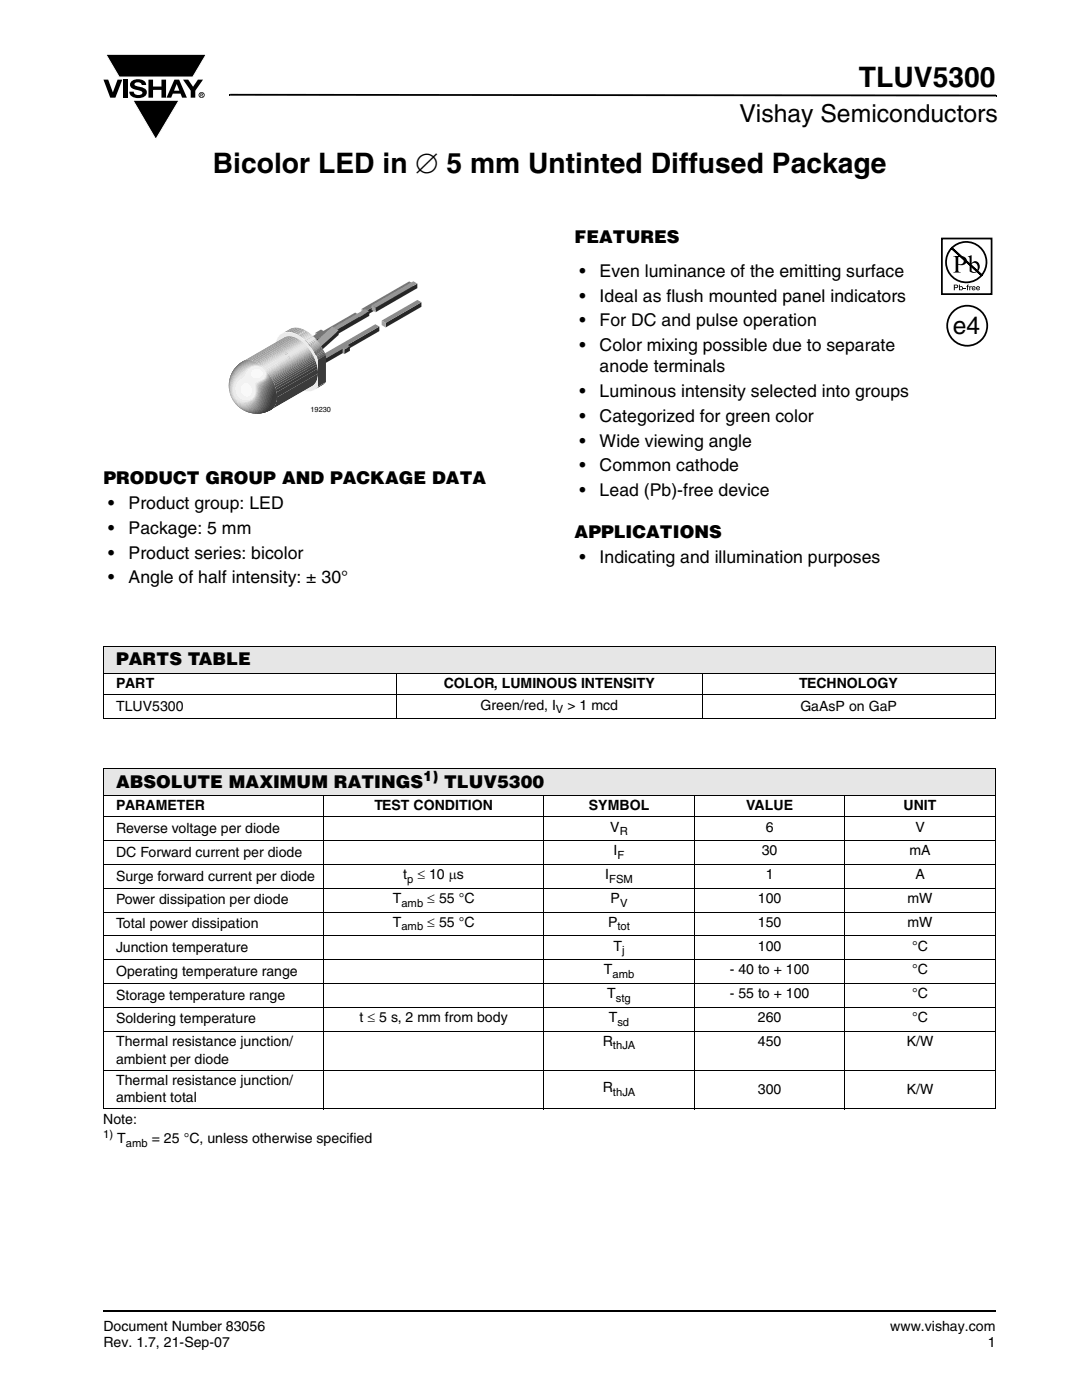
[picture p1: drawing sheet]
<svg xmlns="http://www.w3.org/2000/svg" width="216mm" height="279mm" viewBox="0 0 216 279" stroke-linecap="round" stroke-linejoin="round" font-family="sans-serif">
<g fill="#000">
<path d="M20.6 15.9h1l.9 2.5 1-2.5h.9l-1.4 3.6h-1zM21.1 10.8h20.1l-2.7 4.6h-14.7zM24.6 15.9h.9v3.6h-.9zM26.3 16.2a2.1 2.1 0 0 1 2.8 .3l.1 .5h-.9a.79 .79 0 0 0-.7-.6 .79 .79 0 0 0-.8 .4l.3 .3 1 .3a1.08 1.08 0 0 1 1.2 1 1.08 1.08 0 0 1-1.1 1.1 1.73 1.73 0 0 1-2.4-1.2h.9a.96 .96 0 0 0 .8 .7 .96 .96 0 0 0 .9-.5 1.31 1.31 0 0 0-1.2-.6 1.03 1.03 0 0 1-1.1-.5 1.03 1.03 0 0 1 .2-1.2zM29.6 15.9h.9v1.4h1.7v-1.4h.9v3.6h-.9v-1.6h-1.7v1.6h-.9zM36.5 15.9h1.1l.9 1.4 1-1.4h1l-1.5 2.2v1.4h-.9v-1.4zM45.7 18.7h.2v.4h-.2zM45.9 18.7l152.9 .2v.3l-152.9-.1zM198.8 18.9h.1v.3h-.1zM26.5 20h9.2l-4.6 7.8zM20.5 261.5h.1v.4h-.1z"/>
<path d="M35.3 16.8l-.6 1.3h1.1zM34.8 15.9h.9l1.6 3.6h-1l-.3-.8h-1.5l-.3 .8h-1z"/>
<path d="M40.1 18.7v.2h.2v-.1zM40 18.6l.4 .1 .1 .1-.2 .2 .2 .3-.3-.3-.1 .3h-.1zM39.8 19a.46 .46 0 0 0 .9 0 .46 .46 0 0 0-.9 0zM39.6 19a.6 .6 0 0 1 1.2 0 .6 .6 0 0 1-1.2 0z"/>
</g>
<path d="M21.1 10.8h20.1l-2.7 4.6h-14.7zM26.5 20h9.2l-4.6 7.8z" fill="none" stroke="#fff" stroke-width=".2"/>
<path d="M20.6 261.7h178.2" fill="none" stroke="#000" stroke-width=".36"/>
<path d="M45.6 56.1h38.5v26.4h-38.5z" fill="#fff"/>
<path d="M72.9 62.1l9.5-5.5v.9l-9.5 5.5z" fill="#2b2b2b"/>
<path d="M72.1 61.7l.8 .4v.9l-.8-.4z" fill="#a3a3a3"/>
<path d="M72.1 61.7l9.6-5.5 .7 .4-9.5 5.5z" fill="#787878"/>
<path d="M74.9 61.4l8.4-4.8v.9l-8.4 4.8z" fill="#2b2b2b"/>
<path d="M74.2 60.9l.7 .5v.9l-.7-.4z" fill="#a3a3a3"/>
<path d="M74.2 60.9l8.3-4.8 .8 .5-8.4 4.8z" fill="#969696"/>
<path d="M77 64.4l7.1-4.1v.9l-7.1 4.1z" fill="#2b2b2b"/>
<path d="M76.2 64l.8 .4v.9l-.8-.4z" fill="#a3a3a3"/>
<path d="M76.2 64l7.1-4.1 .8 .4-7.1 4.1z" fill="#8a8a8a"/>
<path d="M62.9 66.4l.4 .2v.9l-.4-.2z" fill="#a3a3a3"/>
<path d="M58.5 69.3l4.8-2.7-.4-.2 1.2-.6 .4 .2 6.4-3.6 .8 .4-12.2 7.1z" fill="#787878"/>
<path d="M59.5 69.9l12.2-7.1v1l-12.2 7z" fill="#2b2b2b"/>
<path d="M66.5 65.3l.8 .5v.9l-.8-.5z" fill="#a3a3a3"/>
<path d="M66.5 65.3l6.4-3.6 .8 .4-6.4 3.7z" fill="#969696"/>
<g fill="#2b2b2b">
<path d="M67.3 65.8l6.4-3.7v.9l-6.4 3.7z"/>
<path d="M69.3 68.8l6.4-3.6v.9l-6.4 3.6z"/>
</g>
<path d="M68.4 69.6l.3 .1v1l-.3-.2z" fill="#a3a3a3"/>
<path d="M68.7 69.7l1.1-.6v.9l-1.1 .7z" fill="#2b2b2b"/>
<path d="M56.9 71.2l1.6-.9 1 .5-1.6 .9z" fill="#adadad"/>
<path d="M58.5 69.3l1 .6v.9l-1-.5z" fill="#a3a3a3"/>
<path d="M56.9 70.3l1.6-1v1l-1.6 .9z" fill="#3a3a3a"/>
<path d="M60.4 70.5l5.9-5.3 1.3 .7-5.9 5.3z" fill="#a3a3a3"/>
<path d="M61.7 71.2l5.9-5.3v.9l-5.9 5.3z" fill="#2b2b2b"/>
<path d="M60.4 70.5l1.3 .7v.9l-1.3-.7z" fill="#a3a3a3"/>
<path d="M61.1 73.6l1.6-.9 .9 .5-1.5 .9z" fill="#adadad"/>
<path d="M62.7 71.8l.9 .5v.9l-.9-.5z" fill="#a3a3a3"/>
<path d="M62.7 71.8l12.2-7.1 .8 .5-6.4 3.6 .5 .3-1.1 .6-.3-.1-4.8 2.7z" fill="#8a8a8a"/>
<path d="M63.6 72.3l4.8-2.7v.9l-4.8 2.7z" fill="#2b2b2b"/>
<g fill="#373737">
<path d="M62.7 77.8l.7-.6 1.6-.9-.4 .4z"/>
<path d="M63.4 74.5a2.65 2.65 0 0 1-1.2 2.6z"/>
</g>
<path d="M56.2 66.6l1.7-1z" fill="#656565"/>
<path d="M56.3 66.5l1.8-1z" fill="#6c6c6c"/>
<path d="M56.5 66.4l1.8-1z" fill="#747474"/>
<path d="M56.7 66.4l1.9-1z" fill="#7c7c7c"/>
<path d="M57 66.3l1.8-1z" fill="#838383"/>
<path d="M57.3 66.3l1.5-1h.3l-1.5 1z" fill="#8b8b8b"/>
<path d="M57.6 66.3l1.5-1 .4 .1-1.6 .9z" fill="#939393"/>
<path d="M57.9 66.3l1.6-.9 .4 .1-1.6 .9z" fill="#9a9a9a"/>
<path d="M58.3 66.4l1.6-.9 .5 .1-1.6 1z" fill="#a2a2a2"/>
<path d="M58.8 66.6l1.6-1 .5 .3-1.6 .9z" fill="#aaa"/>
<path d="M59.3 66.8l1.6-.9 .2 .1-1.6 .9z" fill="#b1b1b1"/>
<path d="M56.6 74.6l6.8-1v1z" fill="#373737"/>
<path d="M56.6 74.6l6.7-1.6 .1 .6z" fill="#3e3e3e"/>
<path d="M56.6 74.6l6.6-2 .1 .4z" fill="#464646"/>
<path d="M56.6 74.6l6.4-2.4 .2 .4z" fill="#4e4e4e"/>
<path d="M56.6 74.6l6.3-2.8 .1 .4z" fill="#555"/>
<path d="M56.6 74.6l6.2-3.1 .1 .3z" fill="#5d5d5d"/>
<path d="M56.6 74.6l6.1-3.3 .1 .2z" fill="#656565"/>
<path d="M56.6 74.6l5.9-3.6 .2 .3z" fill="#6c6c6c"/>
<path d="M56.6 74.6l5.9-3.7v.1z" fill="#747474"/>
<path d="M56.6 74.6l5.8-3.9 .1 .2z" fill="#7c7c7c"/>
<path d="M56.6 74.6l5.7-4.1 .1 .2z" fill="#838383"/>
<path d="M56.6 74.6l5.6-4.2 .1 .1z" fill="#8b8b8b"/>
<path d="M56.6 74.6l5.5-4.3 .1 .1z" fill="#939393"/>
<path d="M56.6 74.6l5.4-4.4 .1 .1z" fill="#9a9a9a"/>
<path d="M56.6 74.6l5.4-4.5v.1z" fill="#a2a2a2"/>
<path d="M56.6 74.6l5.3-4.6 .1 .1z" fill="#aaa"/>
<path d="M56.6 74.6l5.2-4.8 .1 .2z" fill="#b1b1b1"/>
<path d="M56.6 74.5l5.2-4.8v.1l-5.2 4.8z" fill="#b9b9b9"/>
<path d="M56.6 74.4l5.1-4.8 .1 .1-5.2 4.8z" fill="#c1c1c1"/>
<path d="M56.6 74.3l5-4.8 .1 .1-5.1 4.8z" fill="#c8c8c8"/>
<path d="M56.6 74.2l4.9-4.8 .1 .1-5 4.8z" fill="#d0d0d0"/>
<path d="M61.4 69.3l.1 .1-4.9 4.8z" fill="#d7d7d7"/>
<path d="M61.2 69l.2 .3-4.8 4.7v-.2z" fill="#dfdfdf"/>
<path d="M60.8 68.6l.4 .4-4.6 4.8v-.5z" fill="#e7e7e7"/>
<path d="M60.5 68.4l.3 .2-4.2 4.7v-.2z" fill="#dfdfdf"/>
<path d="M60.4 68.2l.1 .2-3.9 4.7z" fill="#d7d7d7"/>
<path d="M60.2 68.1l.2 .1-3.8 4.8z" fill="#d0d0d0"/>
<path d="M60.1 68l.1 .1-3.6 4.8z" fill="#c8c8c8"/>
<path d="M59.9 67.9l.2 .1-3.5 4.7z" fill="#c1c1c1"/>
<path d="M59.6 67.7l.3 .2-3.3 4.7z" fill="#b9b9b9"/>
<path d="M59.3 67.5l.3 .2-3 4.8z" fill="#b1b1b1"/>
<path d="M58.9 67.3l.4 .2-2.7 4.8z" fill="#aaa"/>
<path d="M58.5 67.2l.4 .1-2.3 4.8z" fill="#a2a2a2"/>
<path d="M58.1 67.1l.4 .1-1.9 4.7z" fill="#9a9a9a"/>
<path d="M57.8 67.1h.3l-1.5 4.8z" fill="#939393"/>
<path d="M57.6 67.1h.2l-1.2 4.7z" fill="#8b8b8b"/>
<path d="M57.3 67.1h.3l-1 4.8z" fill="#838383"/>
<path d="M57.1 67.2l.2-.1-.7 4.8z" fill="#7c7c7c"/>
<path d="M56.9 67.2h.2l-.5 4.8z" fill="#747474"/>
<path d="M56.7 67.3l.2-.1-.3 4.9z" fill="#6c6c6c"/>
<path d="M56.7 67.3l-.1 4.8z" fill="#656565"/>
<path d="M63.5 71.8l1.5-.9v5.4l-1.6 .9z" fill="#3a3a3a"/>
<path d="M56.9 70.3v.9l1 .5v-.9zM61.1 72.7v.9l1 .5v-.9zM56 66.7a3.4 3.4 0 0 1 4.1 .6l1.7 1.6 .9 1.4 .8 1.5-.1 5.4a2.77 2.77 0 0 1-3.9 .3 9.9 9.9 0 0 1-4.5-8.9l.2-.7z" fill="#eee"/>
<path d="M59.5 66.9l1.6-.9 .1 .1-1.5 .9z" fill="#b1b1b1"/>
<path d="M59.7 67l1.5-.9 .3 .1-1.6 1z" fill="#b9b9b9"/>
<path d="M59.9 67.2l1.6-1 .2 .2-1.6 .9z" fill="#c1c1c1"/>
<path d="M60.1 67.3l1.6-.9 .2 .1-1.6 1z" fill="#c8c8c8"/>
<path d="M60.3 67.5l1.6-1 .2 .2-1.6 .9z" fill="#d0d0d0"/>
<path d="M60.5 67.6l1.6-.9 .2 .2-1.6 .9z" fill="#d7d7d7"/>
<path d="M60.7 67.8l1.6-.9 .2 .2-1.6 .9z" fill="#dfdfdf"/>
<path d="M60.9 68l1.6-.9 .6 .6-1.6 .9z" fill="#e7e7e7"/>
<path d="M61.5 68.6l1.6-.9 .2 .2-1.6 .9z" fill="#dfdfdf"/>
<path d="M61.7 68.8l1.6-.9 .1 .2-1.6 .9z" fill="#d7d7d7"/>
<path d="M61.8 69l1.6-.9 .1 .1-1.6 .9z" fill="#d0d0d0"/>
<path d="M61.9 69.1l1.6-.9 .1 .1-1.6 .9z" fill="#c8c8c8"/>
<path d="M62 69.2l1.6-.9 .1 .1-1.6 1z" fill="#c1c1c1"/>
<path d="M62.1 69.4l1.6-1 .1 .2-1.6 .9z" fill="#b9b9b9"/>
<path d="M62.2 69.5l1.6-.9 .1 .1-1.6 .9z" fill="#b1b1b1"/>
<path d="M62.3 69.6l1.6-.9 .1 .1-1.6 .9z" fill="#aaa"/>
<path d="M62.4 69.7l1.6-.9v.1l-1.5 .9z" fill="#a2a2a2"/>
<path d="M62.5 69.8l1.5-.9 .1 .2-1.6 .9z" fill="#9a9a9a"/>
<path d="M62.5 70l1.6-.9 .1 .1-1.6 .9z" fill="#939393"/>
<path d="M62.6 70.1l1.6-.9 .1 .2-1.6 .9z" fill="#8b8b8b"/>
<path d="M62.7 70.3l1.6-.9 .1 .1-1.6 1z" fill="#838383"/>
<path d="M62.8 70.5l1.6-1 .1 .2-1.6 .9z" fill="#7c7c7c"/>
<path d="M62.9 70.6l1.6-.9 .1 .2-1.6 1z" fill="#747474"/>
<path d="M63 70.9l1.6-1 .1 .3-1.5 .9z" fill="#6c6c6c"/>
<path d="M63.2 71.1l1.5-.9 .2 .3-1.6 .9z" fill="#656565"/>
<path d="M63.3 71.4l1.6-.9 .1 .4-1.6 .9z" fill="#5d5d5d"/>
<path d="M63.4 71.8l1.6-.9z" fill="#555"/>
<g fill="#373737">
<path d="M55.1 78.3l8.3-3.8a2.54 2.54 0 0 1-1.1 2.5l-8.2 4.8a3.3 3.3 0 0 0 1-3.5z"/>
<path d="M55.2 78.3l8.2-3.8a2.55 2.55 0 0 1-1.1 2.5l-7.1 2.4z"/>
<path d="M54.1 79.4h1.1l-.1-1.1 8.3-4.7a3.5 3.5 0 0 1-1.1 3.4z"/>
</g>
<path d="M55 77.8l8.3-4.8 .1 .6-8.3 4.7z" fill="#3e3e3e"/>
<path d="M54.9 77.3l8.3-4.7 .1 .4-8.3 4.8z" fill="#464646"/>
<path d="M54.8 76.9l8.2-4.7 .2 .4-8.3 4.7z" fill="#4e4e4e"/>
<path d="M54.7 76.6l8.2-4.8 .1 .4-8.2 4.7z" fill="#555"/>
<path d="M54.5 76.3l8.3-4.8 .1 .3-8.2 4.8z" fill="#5d5d5d"/>
<path d="M54.4 76l8.3-4.7 .1 .2-8.3 4.8z" fill="#656565"/>
<path d="M54.3 75.8l8.2-4.8 .2 .3-8.3 4.7z" fill="#6c6c6c"/>
<path d="M54.2 75.6l8.3-4.7v.1l-8.2 4.8z" fill="#747474"/>
<path d="M54.1 75.5l8.3-4.8 .1 .2-8.3 4.7z" fill="#7c7c7c"/>
<path d="M54 75.3l8.3-4.8 .1 .2-8.3 4.8z" fill="#838383"/>
<path d="M54 75.2l8.2-4.8 .1 .1-8.3 4.8z" fill="#8b8b8b"/>
<path d="M53.9 75l8.2-4.7 .1 .1-8.2 4.8z" fill="#939393"/>
<path d="M53.8 74.9l8.2-4.7 .1 .1-8.2 4.7z" fill="#9a9a9a"/>
<path d="M53.7 74.8l8.3-4.7v.1l-8.2 4.7z" fill="#a2a2a2"/>
<path d="M53.7 74.7l8.2-4.7 .1 .1-8.3 4.7z" fill="#aaa"/>
<path d="M53.6 74.6l8.2-4.8 .1 .2-8.2 4.7z" fill="#b1b1b1"/>
<path d="M53.5 74.5l8.3-4.8v.1l-8.2 4.8z" fill="#b9b9b9"/>
<path d="M53.4 74.4l8.3-4.8 .1 .1-8.3 4.8z" fill="#c1c1c1"/>
<path d="M53.3 74.3l8.3-4.8 .1 .1-8.3 4.8z" fill="#c8c8c8"/>
<path d="M53.2 74.2l8.3-4.8 .1 .1-8.3 4.8z" fill="#d0d0d0"/>
<path d="M53.1 74l8.3-4.7 .1 .1-8.3 4.8z" fill="#d7d7d7"/>
<path d="M53 73.8l8.2-4.8 .2 .3-8.3 4.7z" fill="#dfdfdf"/>
<path d="M52.5 73.3l8.3-4.7 .4 .4-8.2 4.8z" fill="#e7e7e7"/>
<path d="M52.3 73.1l8.2-4.7 .3 .2-8.3 4.7z" fill="#dfdfdf"/>
<path d="M52.1 73l8.3-4.8 .1 .2-8.2 4.7z" fill="#d7d7d7"/>
<path d="M52 72.9l8.2-4.8 .2 .1-8.3 4.8z" fill="#d0d0d0"/>
<path d="M51.8 72.7l8.3-4.7 .1 .1-8.2 4.8z" fill="#c8c8c8"/>
<path d="M51.6 72.6l8.3-4.7 .2 .1-8.3 4.7z" fill="#c1c1c1"/>
<path d="M51.4 72.5l8.2-4.8 .3 .2-8.3 4.7z" fill="#b9b9b9"/>
<path d="M51.1 72.3l8.2-4.8 .3 .2-8.2 4.8z" fill="#b1b1b1"/>
<path d="M50.7 72.1l8.2-4.8 .4 .2-8.2 4.8z" fill="#aaa"/>
<path d="M50.2 71.9l8.3-4.7 .4 .1-8.2 4.8z" fill="#a2a2a2"/>
<path d="M49.9 71.9l8.2-4.8 .4 .1-8.3 4.7z" fill="#9a9a9a"/>
<path d="M49.6 71.8l8.2-4.7h.3l-8.2 4.8z" fill="#939393"/>
<path d="M49.3 71.8l8.3-4.7h.2l-8.2 4.7z" fill="#8b8b8b"/>
<path d="M49.1 71.9l8.5-4.8z" fill="#838383"/>
<path d="M48.9 71.9l8.4-4.8z" fill="#7c7c7c"/>
<path d="M48.7 72l8.4-4.8z" fill="#747474"/>
<path d="M48.5 72.1l8.4-4.9z" fill="#6c6c6c"/>
<path d="M48.4 72.1l8.3-4.8z" fill="#656565"/>
<g fill="#eee">
<path d="M47.2 73.1a2.91 2.91 0 0 1 4.1-.7 8.3 8.3 0 0 1 3.8 8 3.7 3.7 0 0 1-3.8 2.2 4.7 4.7 0 0 1-3.5-1.4 3.3 3.3 0 0 1-.5-2 2.72 2.72 0 0 0 1.1 2.6 5.6 5.6 0 0 1-1.2-8.7z"/>
<path d="M47.4 72.9a2.89 2.89 0 0 1 3.9-.5 8.3 8.3 0 0 1 3.8 8 3.6 3.6 0 0 1-3.4 2.1 4.9 4.9 0 0 1-3.9-1.3 3.3 3.3 0 0 1-.5-2 2.14 2.14 0 0 0 2.7 .5 2.14 2.14 0 0 0 .9-2.7v-.2a1.04 1.04 0 0 1 .9-.8 1.46 1.46 0 0 0 1.3-1.5 1.46 1.46 0 0 0-1.4-1.4 2.53 2.53 0 0 0-2.9 1.7l-.2 .2a2.88 2.88 0 0 0-1.3 4.2 2.72 2.72 0 0 0 1.1 2.6 5.6 5.6 0 0 1-1-8.9z"/>
</g>
<path d="M47.4 72.9a2.89 2.89 0 0 1 3.9-.5 8.3 8.3 0 0 1 3.8 8 3.6 3.6 0 0 1-3.4 2.1 4.8 4.8 0 0 1-4-1.4l-.4-1.5a2.3 2.3 0 0 0 2.8 .2 2.3 2.3 0 0 0 .9-2.7 .94 .94 0 0 1 .9-1 1.54 1.54 0 0 0 1.2-1.7 1.54 1.54 0 0 0-1.5-1.4 3.2 3.2 0 0 0-3.1 1.7 3.5 3.5 0 0 0-1.5 4.5l.3 .4a2.65 2.65 0 0 0 1.1 2.2 5.6 5.6 0 0 1-1-8.9z" fill="#e7e7e7"/>
<path d="M47.4 72.9a2.88 2.88 0 0 1 4.2-.3l.9 .7a2.5 2.5 0 0 0-3.3 .5 7 7 0 0 0-2.6 3 2.83 2.83 0 0 0 .7 3.1 2.49 2.49 0 0 0 1.1 1.9 5.6 5.6 0 0 1-1-8.9z" fill="#dfdfdf"/>
<path d="M47.4 72.9a2.94 2.94 0 0 1 4.4-.1l.5 .3a3.2 3.2 0 0 0-3.7 .9 4.7 4.7 0 0 0-2.3 3.9l.1 1 .3 .6a2.03 2.03 0 0 1 .9 1.5l.8 .8a5.6 5.6 0 0 1-1-8.9z" fill="#d7d7d7"/>
<path d="M47.4 72.9a2.91 2.91 0 0 1 4.3-.2l.4 .3a2.99 2.99 0 0 0-3.1 .6l-.5 .4a4 4 0 0 0-1.7 5.8l.6 .6 .5 .9 .5 .5a5.6 5.6 0 0 1-1-8.9z" fill="#d0d0d0"/>
<path d="M47.4 72.9a2.92 2.92 0 0 1 4.4-.2l.2 .2a4.8 4.8 0 0 0-4.7 1.7 3.9 3.9 0 0 0 .2 6l.3 .7 .6 .5a5.6 5.6 0 0 1-1-8.9z" fill="#c8c8c8"/>
<path d="M47.4 72.9a2.95 2.95 0 0 1 4.4-.2 5.5 5.5 0 0 0-5.9 4.6 3.8 3.8 0 0 0 1.6 3.4l.4 .6 .5 .5a5.6 5.6 0 0 1-1-8.9z" fill="#c1c1c1"/>
<path d="M47.4 72.9a2.89 2.89 0 0 1 4.2-.3 5.3 5.3 0 0 0-5.8 5.3 4.2 4.2 0 0 0 1.8 3l.8 .9a5.6 5.6 0 0 1-1-8.9z" fill="#b9b9b9"/>
<path d="M53 73.8a7.8 7.8 0 0 1 2.1 6.6 3.6 3.6 0 0 1-3.4 2.1 4.9 4.9 0 0 1-3.9-1.3l-.5-1.3a2.45 2.45 0 0 0 2.9 0 2.45 2.45 0 0 0 .9-2.7 1.06 1.06 0 0 1 1-1.1 1.5 1.5 0 0 0 .9-2.3z" fill="#dfdfdf"/>
<path d="M47.4 72.9a2.83 2.83 0 0 1 4-.4 5.2 5.2 0 0 0-5.5 6.2 9.1 9.1 0 0 0 2.1 2.7l.4 .4a5.6 5.6 0 0 1-1-8.9z" fill="#b1b1b1"/>
<path d="M53.1 74a7.8 7.8 0 0 1 2 6.4 3.6 3.6 0 0 1-3.4 2.1 5 5 0 0 1-3.9-1.2l-.4-1.2a2.62 2.62 0 0 0 2.8-.2 2.62 2.62 0 0 0 1-2.7 1.15 1.15 0 0 1 1-1.1 1.64 1.64 0 0 0 .9-2.1z" fill="#d7d7d7"/>
<path d="M47.4 72.9a2.86 2.86 0 0 1 3.7-.6 5.2 5.2 0 0 0-5.1 6.6 8.5 8.5 0 0 0 2.1 2.7l.3 .2a5.6 5.6 0 0 1-1-8.9z" fill="#aaa"/>
<path d="M53.3 74.2a7.3 7.3 0 0 1 1.6 6.7 4.2 4.2 0 0 1-3.7 1.7l-1.9-.4a2.65 2.65 0 0 1-1.9-1.8 2.84 2.84 0 0 0 3-.5 2.84 2.84 0 0 0 .9-2.8 1.59 1.59 0 0 1 1.1-1.1 1.55 1.55 0 0 0 .9-1.8z" fill="#d0d0d0"/>
<path d="M53.4 74.3a7.3 7.3 0 0 1 1.5 6.6 4.2 4.2 0 0 1-3.7 1.7l-1.9-.4a2.81 2.81 0 0 1-1.8-1.6 2.76 2.76 0 0 0 3.5-1.2l.2-.7 .2-1a1.53 1.53 0 0 1 1.1-1.7l.7-.8z" fill="#c8c8c8"/>
<path d="M47.4 72.9a2.83 2.83 0 0 1 3.3-.8 5.3 5.3 0 0 0-4.5 7.4 4.5 4.5 0 0 0 1.6 1.8l.6 .5a5.6 5.6 0 0 1-1-8.9z" fill="#a2a2a2"/>
<path d="M53.4 74.4a7 7 0 0 1 1.5 6.5 4.2 4.2 0 0 1-3.7 1.7l-1.9-.4a2.87 2.87 0 0 1-1.8-1.5 2.59 2.59 0 0 0 3.5-1.3l.4-1.1a1.96 1.96 0 0 1 1.2-2.3 1.69 1.69 0 0 0 .8-1.6z" fill="#c1c1c1"/>
<path d="M53.5 74.5a7 7 0 0 1 1.4 6.4 4.2 4.2 0 0 1-3.7 1.7 4.2 4.2 0 0 1-3.6-1.7 2.34 2.34 0 0 0 3.3-1.1 5.8 5.8 0 0 0 .8-2.8l.1-.2a3.4 3.4 0 0 0 1.6-1.7z" fill="#b9b9b9"/>
<path d="M47.4 72.9a2.85 2.85 0 0 1 2.8-1 5.3 5.3 0 0 0-3 8.9l1.2 1a5.6 5.6 0 0 1-1-8.9z" fill="#9a9a9a"/>
<path d="M53.6 74.6a6.9 6.9 0 0 1 1.3 6.3 4.2 4.2 0 0 1-3.7 1.7 4.4 4.4 0 0 1-3.5-1.6 2.02 2.02 0 0 0 2.9-.6 4.6 4.6 0 0 0 1.1-3.2l.5-.7 .6-.5a1.78 1.78 0 0 0 .8-1.4z" fill="#b1b1b1"/>
<g fill="#939393">
<path d="M47.4 72.9a3.1 3.1 0 0 1 2.5-1 5.7 5.7 0 0 0-4.1 6.3 5.6 5.6 0 0 1 1.6-5.3z"/>
<path d="M46.8 80.3l1.6 1.5-.9-.6z"/>
</g>
<path d="M53.7 74.7a6.8 6.8 0 0 1 1.2 6.2 4.2 4.2 0 0 1-3.7 1.7l-1.1-.2-1-.3-1-.5-.4-.5a2.1 2.1 0 0 0 3.1-.8 6.9 6.9 0 0 0 1.1-3.1l1.3-1.4z" fill="#aaa"/>
<path d="M53.7 74.8a6.8 6.8 0 0 1 1.2 6.1 4.2 4.2 0 0 1-3.7 1.7l-1.1-.2-1-.3-.7-.3-.6-.5a2.12 2.12 0 0 0 3.2-1 6.8 6.8 0 0 0 1-3l1-1.1a1.91 1.91 0 0 0 .7-1.4z" fill="#a2a2a2"/>
<g fill="#8b8b8b">
<path d="M47.4 72.9a3.3 3.3 0 0 1 2.2-1.1 5.7 5.7 0 0 0-3.9 5.6 5.6 5.6 0 0 1 1.7-4.5z"/>
<path d="M47.3 80.9l1.1 .9z"/>
</g>
<path d="M53.8 74.9a6.7 6.7 0 0 1 1.1 6 4.2 4.2 0 0 1-3.7 1.7l-1.9-.4-.9-.4-.5-.4a2.24 2.24 0 0 0 3.5-1.4l.3-.8a4.5 4.5 0 0 1 1.4-3l.5-.7z" fill="#9a9a9a"/>
<g fill="#838383">
<path d="M47.4 72.9a3.5 3.5 0 0 1 1.9-1.1 6 6 0 0 0-3.7 5l.2-1.2 .4-1.1z"/>
<path d="M47.7 81.3l.7 .5z"/>
</g>
<path d="M53.9 75a6.7 6.7 0 0 1 1 5.9 4.2 4.2 0 0 1-3.7 1.7l-1.7-.3-1.5-.8a2.4 2.4 0 0 0 3.6-1.7l.2-.5a4.9 4.9 0 0 1 1.4-3.1z" fill="#939393"/>
<g fill="#7c7c7c">
<path d="M47.4 72.9l1-.8 .7-.2a6 6 0 0 0-3.4 4.4l.5-1.8z"/>
<path d="M48.1 81.6l.3 .2z"/>
</g>
<path d="M54 75.2a6.6 6.6 0 0 1 .9 5.7 4.2 4.2 0 0 1-3.7 1.7l-1.5-.3-1.6-.8a2.25 2.25 0 0 0 3.6-1.4 8.2 8.2 0 0 1 1.8-4.1z" fill="#8b8b8b"/>
<path d="M49.7 73.7a2.07 2.07 0 0 1 3.3 .6 1.67 1.67 0 0 1-1.5 1.8 .86 .86 0 0 0-.6 1.4 1.94 1.94 0 0 1-1.4 2.4 1.94 1.94 0 0 1-2.4-1.5 2.58 2.58 0 0 1 1.6-3.2z" fill="#f1f1f1"/>
<path d="M54 75.3a6.5 6.5 0 0 1 .9 5.6 4.2 4.2 0 0 1-3.7 1.7l-1.5-.3-1.5-.7a2.33 2.33 0 0 0 3.7-1.5 8.8 8.8 0 0 1 1.9-4.3z" fill="#838383"/>
<path d="M47.4 72.9l1.5-1a6.2 6.2 0 0 0-3.1 3.9l.6-1.7z" fill="#747474"/>
<path d="M54.1 75.5a6.5 6.5 0 0 1 .8 5.4 4.2 4.2 0 0 1-3.7 1.7l-1.5-.3-1.4-.6a2.34 2.34 0 0 0 3.7-1.5 10.4 10.4 0 0 1 2.1-4.7z" fill="#7c7c7c"/>
<path d="M47.4 72.9l1.3-.9-1.3 .9a5.7 5.7 0 0 0-1.5 2.3l.6-1.2z" fill="#6c6c6c"/>
<path d="M54.2 75.6a5.8 5.8 0 0 1 .5 5.7 5.3 5.3 0 0 1-6.2 .5 2.44 2.44 0 0 0 3.8-1.8 10.1 10.1 0 0 1 1.9-4.4z" fill="#747474"/>
<path d="M49.8 73.7a1.94 1.94 0 0 1 3.2 .8l-.1 .6a1.98 1.98 0 0 1-1.6 1l-.4 .2a.97 .97 0 0 0-.1 1.1 1.82 1.82 0 0 1-1.3 2.4 1.82 1.82 0 0 1-2.2-1.6 2.15 2.15 0 0 1 1.3-2.7l.5-.6z" fill="#f2f2f2"/>
<path d="M47.3 73l1.2-.9a5.8 5.8 0 0 0-2.3 2.4z" fill="#656565"/>
<path d="M54.3 75.8a5.7 5.7 0 0 1 .4 5.5 5.3 5.3 0 0 1-5.9 .7 2.47 2.47 0 0 0 3.7-1.9l.8-2.5z" fill="#6c6c6c"/>
<path d="M49.7 73.8a1.93 1.93 0 0 1 3.2 .5 1.49 1.49 0 0 1-1.6 1.7l-.6 .2a1.02 1.02 0 0 0 0 1.1 1.74 1.74 0 0 1-1.2 2.4 1.74 1.74 0 0 1-2.1-1.5 2.22 2.22 0 0 1 1.6-2.8z" fill="#f2f2f2"/>
<path d="M47.3 73l.2-.2-.6 .6z" fill="#5d5d5d"/>
<path d="M54.4 76a5.6 5.6 0 0 1 .3 5.3 5.2 5.2 0 0 1-5.5 .9 2.62 2.62 0 0 0 3.6-2.4 9.8 9.8 0 0 1 1.6-3.8z" fill="#656565"/>
<path d="M49.9 73.7a1.76 1.76 0 0 1 3 .9l-.2 .5a1.8 1.8 0 0 1-1.6 .9l-.6 .2 .1 .5a2.21 2.21 0 0 1-.5 2.7 1.88 1.88 0 0 1-2.1-.3 1.88 1.88 0 0 1-.5-2.2 2.58 2.58 0 0 1 1.7-1.4l.4-1.3z" fill="#f3f3f3"/>
<path d="M54.5 76.3a5.5 5.5 0 0 1 .2 5 5.2 5.2 0 0 1-5.1 1 2.68 2.68 0 0 0 3.5-2.5 9.6 9.6 0 0 1 1.4-3.5z" fill="#5d5d5d"/>
<path d="M49.9 73.7a1.69 1.69 0 0 1 1.8-.4 1.69 1.69 0 0 1 1.1 1.3l-.1 .5a2.06 2.06 0 0 1-1.8 .8l-.4 .1a.93 .93 0 0 0 .1 1.2 1.57 1.57 0 0 1-.2 1.8 1.57 1.57 0 0 1-1.7 .5 1.97 1.97 0 0 1-1.1-2.1 1.97 1.97 0 0 1 1.6-1.7l.2-.1 .1-.3a2 2 0 0 1 .4-1.6z" fill="#f3f3f3"/>
<path d="M54.7 76.6a5.3 5.3 0 0 1 0 4.7 5.2 5.2 0 0 1-4.7 1.1 2.67 2.67 0 0 0 3.3-2.5 8.9 8.9 0 0 1 1.4-3.3z" fill="#555"/>
<path d="M49.9 73.9a1.57 1.57 0 0 1 1.8-.6 1.57 1.57 0 0 1 1 1.5 1.64 1.64 0 0 1-1.8 1.1h-.8l.3 .9a1.82 1.82 0 0 1-.7 2.6 1.81 1.81 0 0 1-2.1-1.7 1.81 1.81 0 0 1 2-1.9l.2-.1-.1-.5a1.49 1.49 0 0 1 .2-1.3z" fill="#f4f4f4"/>
<path d="M54.8 76.9a4.6 4.6 0 0 1-.4 4.7 5.4 5.4 0 0 1-4 .9 2.93 2.93 0 0 0 3.2-2.9l.4-1.4z" fill="#4e4e4e"/>
<path d="M54.9 77.3a4.4 4.4 0 0 1-.5 4.3 5.4 5.4 0 0 1-3.5 .9 2.72 2.72 0 0 0 2.8-2.4l.4-1.3z" fill="#464646"/>
<path d="M55 77.8a3.7 3.7 0 0 1-.9 4 5.6 5.6 0 0 1-2.7 .8 3.1 3.1 0 0 0 2.8-3l.3-.9z" fill="#3e3e3e"/>
<path d="M48.1 76.5a1.3 1.3 0 0 1 1.5-.5 1.3 1.3 0 0 1 .8 1.3 1.42 1.42 0 0 1-.1 1.6 1.42 1.42 0 0 1-1.6 .4 1.87 1.87 0 0 1-.6-2.8z" fill="#f4f4f4"/>
<g fill="#f5f5f5">
<path d="M48.1 76.6a1.26 1.26 0 0 1 1.4-.4 1.26 1.26 0 0 1 .9 1.1 1.39 1.39 0 0 1-.7 2 1.39 1.39 0 0 1-1.9-1.1 1.67 1.67 0 0 1 .3-1.6z"/>
<path d="M48.3 76.5a1.27 1.27 0 0 1 1.4-.2 1.27 1.27 0 0 1 .7 1.2 1.31 1.31 0 0 1-.9 1.8 1.31 1.31 0 0 1-1.6-1.2 1.57 1.57 0 0 1 .4-1.6z"/>
</g>
<path d="M55.1 78.3a3.2 3.2 0 0 1-3 4.2 3.2 3.2 0 0 0 2.5-3z" fill="#373737"/>
<g fill="#f6f6f6">
<path d="M48.4 76.6a1.11 1.11 0 0 1 1.7 .3 1.38 1.38 0 0 1 .3 1.4 1.38 1.38 0 0 1-1.2 1 1.57 1.57 0 0 1-.8-2.7z"/>
<path d="M48.5 76.6a1.32 1.32 0 0 1 1.4 .2 1.32 1.32 0 0 1 .5 1.3 1.2 1.2 0 0 1-1.4 1.1 1.2 1.2 0 0 1-1-1.3l.1-.9z"/>
<path d="M48.3 76.9a1.15 1.15 0 0 1 1.3-.3 1.15 1.15 0 0 1 .7 1.2 1.11 1.11 0 0 1-.9 1.3 1.11 1.11 0 0 1-1.3-.9v-.9z"/>
</g>
<g fill="#f7f7f7">
<path d="M48.3 77a1.22 1.22 0 0 1 1.7 0 1.22 1.22 0 0 1 .1 1.6 1.21 1.21 0 0 1-1.7 .1 1.21 1.21 0 0 1-.1-1.7z"/>
<path d="M48.4 77a1.05 1.05 0 0 1 1.2-.2 1.05 1.05 0 0 1 .6 1 1.01 1.01 0 0 1-.9 1.2 1.01 1.01 0 0 1-1.1-.9l-.1-.4z"/>
<path d="M48.5 77a1.07 1.07 0 0 1 1.5 .5 1.07 1.07 0 0 1-.7 1.4 1.2 1.2 0 0 1-.8-1.9z"/>
</g>
<path d="M50.2 73.7a1.55 1.55 0 0 1 2.5 .9 1.79 1.79 0 0 1-2.8 .8 1.29 1.29 0 0 1 .3-1.7z" fill="#f4f4f4"/>
<path d="M48.5 77a1.02 1.02 0 0 1 1.5 .5 1.02 1.02 0 0 1-.7 1.4 1.13 1.13 0 0 1-.9-.7 1.13 1.13 0 0 1 .1-1.2z" fill="#f7f7f7"/>
<g fill="#f5f5f5">
<path d="M50.2 73.8a1.47 1.47 0 0 1 2.5 .9 1.63 1.63 0 0 1-2.8 .4 1.17 1.17 0 0 1 .3-1.3z"/>
<path d="M50.3 73.8a1.4 1.4 0 0 1 1.4-.3 1.4 1.4 0 0 1 .9 1.1 1.52 1.52 0 0 1-2.7 .4 1.08 1.08 0 0 1 .4-1.2z"/>
</g>
<path d="M48.6 77.1a.95 .95 0 0 1 1.3 .4 .95 .95 0 0 1-.5 1.3 1.04 1.04 0 0 1-1-.6 1.04 1.04 0 0 1 .2-1.1z" fill="#f8f8f8"/>
<path d="M50.4 73.8a1.32 1.32 0 0 1 1.3-.3 1.32 1.32 0 0 1 .9 1.2 1.37 1.37 0 0 1-1.4 .9 1.37 1.37 0 0 1-1.3-1z" fill="#f6f6f6"/>
<path d="M48.6 77.2a.88 .88 0 0 1 1.3 .4 .88 .88 0 0 1-.6 1.2 .97 .97 0 0 1-.8-.6 .97 .97 0 0 1 .1-1z" fill="#f8f8f8"/>
<g fill="#f6f6f6">
<path d="M50.4 73.8a1.27 1.27 0 0 1 1.3-.2 1.27 1.27 0 0 1 .8 1 1.35 1.35 0 0 1-1.2 .9 1.35 1.35 0 0 1-1.3-.7l.1-.7z"/>
<path d="M50.4 73.8a1.24 1.24 0 0 1 2.1 .8 1.21 1.21 0 0 1-1.3 .9 1.21 1.21 0 0 1-1.1-1.1z"/>
</g>
<path d="M48.7 77.2a.81 .81 0 0 1 1.1 .4 .81 .81 0 0 1-.4 1.1 .88 .88 0 0 1-.9-.5 .88 .88 0 0 1 .2-1z" fill="#f8f8f8"/>
<g fill="#f7f7f7">
<path d="M50.5 73.9a1.16 1.16 0 0 1 1.9 .7 1.15 1.15 0 0 1-1.2 .8 1.15 1.15 0 0 1-1-.9z"/>
<path d="M50.5 73.9a1.1 1.1 0 0 1 1.2-.2 1.1 1.1 0 0 1 .7 .9 1.1 1.1 0 0 1-1.2 .8 1.1 1.1 0 0 1-1-.9z"/>
</g>
<path d="M48.7 77.3a.7 .7 0 0 1 1.1 .4 .7 .7 0 0 1-.7 .9 .82 .82 0 0 1-.4-1.3z" fill="#f8f8f8"/>
<g fill="#f7f7f7">
<path d="M50.6 73.9a1.01 1.01 0 0 1 1.1-.1 1.01 1.01 0 0 1 .6 .9 .98 .98 0 0 1-1.2 .7 .98 .98 0 0 1-.7-1.3z"/>
<path d="M50.5 74.1a.96 .96 0 0 1 1.1-.3 .96 .96 0 0 1 .6 .9 .91 .91 0 0 1-1.1 .6 .91 .91 0 0 1-.6-1.2z"/>
</g>
<path d="M48.8 77.3a.62 .62 0 0 1 .9 .4 .62 .62 0 0 1-.6 .8 .73 .73 0 0 1-.3-1.2z" fill="#f9f9f9"/>
<g fill="#f8f8f8">
<path d="M50.7 74a.81 .81 0 0 1 1.1-.1 .81 .81 0 0 1 .2 1.1 .85 .85 0 0 1-1 .2 .85 .85 0 0 1-.5-1z"/>
<path d="M50.8 74a.73 .73 0 0 1 1 0 .73 .73 0 0 1 .1 1 .73 .73 0 0 1-1.1 0 .73 .73 0 0 1 0-1z"/>
</g>
<circle cx="49.1" cy="77.9" r=".53" fill="#f9f9f9"/>
<g fill="#f8f8f8">
<path d="M50.8 74a.7 .7 0 0 1 .9 0 .7 .7 0 0 1 .3 .8 .72 .72 0 0 1-.9 .3 .72 .72 0 0 1-.4-.9z"/>
<path d="M50.8 74.2a.69 .69 0 0 1 .7-.2 .69 .69 0 0 1 .5 .6 .65 .65 0 0 1-.8 .4 .65 .65 0 0 1-.4-.8z"/>
</g>
<g fill="#f9f9f9">
<path d="M51.2 74.3h.3v.3h-.3z"/>
<circle cx="49.2" cy="77.9" r=".42"/>
<circle cx="51.4" cy="74.5" r=".54"/>
<circle cx="51.4" cy="74.5" r=".45"/>
<circle cx="49.1" cy="77.9" r=".3"/>
<circle cx="51.4" cy="74.5" r=".35"/>
</g>
<path d="M187.8 47.4h10.2v21.8h-10.2z" fill="#fff"/>
<g fill="none" stroke="#000" stroke-width=".35">
<path d="M187.9 47.6h10v11.1h-10zM189.8 49.6a4 4 0 0 1 5.6-.3 4 4 0 0 1 .5 5.6l-5.9-5.4 5.8 5.5a4 4 0 0 1-5.7 .3 4 4 0 0 1-.3-5.7z"/>
<circle cx="193" cy="65" r="4"/>
</g>
<g fill="#000">
<path d="M192.3 57.4h.4v.2h-.4zM193 56.8h.3l-.2 .2 .2 .1v.1h-.2v.7h-.1v-.7h-.2zM193.4 57.1h.2v.2l.3-.2v.2h-.2l-.1 .6h-.2z"/>
<path d="M190.5 57v.3h.4v-.3zM190.3 56.8l.8 .1 .1 .3-.1 .2-.6 .1v.4h-.2z"/>
<path d="M191.2 51.3v1.4a.75 .75 0 0 0 1.1-.7 .75 .75 0 0 0-1.1-.7zM190.2 51.1a2.81 2.81 0 0 1 2.5 .3 .97 .97 0 0 1-.1 1.3 .97 .97 0 0 1-1.2 .2l-.2-.1v1.1l.1 .3 .4 .2h-1.5l.3-.1 .2-.4v-2.3l-.1-.2z"/>
<path d="M191.5 57.5a.26 .26 0 0 0 .5 0 .26 .26 0 0 0-.5 0zM191.3 56.8h.2v.4a.38 .38 0 0 1 .6 .1 .38 .38 0 0 1-.1 .5 .38 .38 0 0 1-.5 0l-.2 .1z"/>
<path d="M193.9 52.7v1.3l.1 .2a.72 .72 0 0 0 .8-.1 .72 .72 0 0 0 .3-.7 .72 .72 0 0 0-.4-.8 .72 .72 0 0 0-.8 .1zM193.1 51.2l.8-.3v1.6a.89 .89 0 0 1 1.1-.3 .89 .89 0 0 1 .5 1 1.23 1.23 0 0 1-.7 1.2 1.23 1.23 0 0 1-1.3-.2v-2.7z"/>
<path d="M194.1 57.3v.1h.4l-.2-.2zM194.1 57.2h.4l.2 .4h-.6v.1h.6a.42 .42 0 0 1-.7 .1 .42 .42 0 0 1 .1-.6z"/>
<path d="M195 57.3l-.1 .1h.5l-.2-.2zM194.9 57.2h.5l.1 .4h-.6l.1 .1h.5a.42 .42 0 0 1-.6 .1 .42 .42 0 0 1 0-.6z"/>
</g>
<path d="M20.6 128.9h178v5.5h-178z" fill="#e6e6e6"/>
<g fill="#fff">
<path d="M20.6 134.4h58.5v4.3h-58.5z"/>
<path d="M79.1 134.4h61v4.3h-61z"/>
<path d="M140.1 134.4h58.5v4.3h-58.5z"/>
</g>
<path d="M20.5 128.9h178.2M20.5 134.4h178.2M20.5 138.7h178.2M20.6 129v14.3M79.1 134.3v9.2M140.1 134.3v9.2M198.6 129v14.3M20.5 143.4h178.2" fill="none" stroke="#000" stroke-width=".2"/>
<path d="M20.6 153.3h178v5.5h-178z" fill="#e6e6e6"/>
<g fill="#fff">
<path d="M20.6 158.8h44v4.2h-44z"/>
<path d="M64.6 158.8h43.9v4.2h-43.9z"/>
<path d="M108.5 158.8h30v4.2h-30z"/>
<path d="M138.5 158.8h30.1v4.2h-30.1z"/>
<path d="M168.6 158.8h30v4.2h-30z"/>
</g>
<g fill="none" stroke="#000" stroke-width=".2">
<path d="M20.5 153.3h178.2M20.5 158.8h178.2M20.6 153.4v67.8M64.6 158.7v62.7M108.5 158.7v62.7M138.5 158.7v62.7M168.6 158.7v62.7M198.6 153.4v67.8M20.5 163h178.2M20.5 167.8h178.2M20.5 172.5h178.2M20.5 177.3h178.2"/>
<path d="M20.5 182h178.2M20.5 186.8h178.2M20.5 191.5h178.2M20.5 196.3h178.2M20.5 201h178.2M20.5 205.8h178.2M20.5 213.6h178.2M20.5 221.3h178.2"/>
</g>
<g font-size="5.6">
<text x="171.4" y="17.4">TLUV5300</text>
<text x="42.4" y="34.5">Bicolor LED in ∅ 5 mm Untinted Diffused Package</text>
</g>
<g font-size="4.9">
<text x="147.5" y="24.4">Vishay Semiconductors</text>
<text x="190.1" y="66.6">e4</text>
</g>
<g font-size="3.5">
<text x="114.7" y="48.6">FEATURES</text>
<text x="115.6" y="55.2">•</text>
<text x="119.7" y="55.2">Even luminance of the emitting surface</text>
<text x="115.6" y="60.2">•</text>
<text x="115.6" y="65.1">•</text>
<text x="119.7" y="60.2">Ideal as flush mounted panel indicators</text>
<text x="119.7" y="65.1">For DC and pulse operation</text>
<text x="115.6" y="70.1">•</text>
<text x="119.7" y="70.1">Color mixing possible due to separate</text>
<text x="119.7" y="74.3">anode terminals</text>
<text x="115.6" y="79.2">•</text>
<text x="119.7" y="79.2">Luminous intensity selected into groups</text>
<text x="115.6" y="84.2">•</text>
<text x="115.6" y="89.1">•</text>
<text x="119.7" y="84.2">Categorized for green color</text>
<text x="119.7" y="89.1">Wide viewing angle</text>
<text x="115.6" y="94.1">•</text>
<text x="119.7" y="94.1">Common cathode</text>
<text x="20.6" y="96.6">PRODUCT GROUP AND PACKAGE DATA</text>
<text x="21.6" y="101.6">•</text>
<text x="25.7" y="101.6">Product group: LED</text>
<text x="115.6" y="99">•</text>
<text x="119.7" y="99">Lead (Pb)-free device</text>
<text x="21.6" y="106.5">•</text>
<text x="25.7" y="106.5">Package: 5 mm</text>
<text x="114.7" y="107.5">APPLICATIONS</text>
<text x="21.6" y="111.5">•</text>
<text x="25.7" y="111.5">Product series: bicolor</text>
<text x="115.6" y="112.4">•</text>
<text x="119.7" y="112.4">Indicating and illumination purposes</text>
<text x="21.6" y="116.4">•</text>
<text x="25.7" y="116.4">Angle of half intensity: ± 30°</text>
<text x="23.2" y="132.8">PARTS TABLE</text>
<text x="23.2" y="157.3">ABSOLUTE MAXIMUM RATINGS</text>
<text x="88.6" y="157.3">TLUV5300</text>
</g>
<g font-size="2.8">
<text x="23.2" y="137.4">PART</text>
<text x="88.5" y="137.4">COLOR, LUMINOUS INTENSITY</text>
<text x="159.5" y="137.4">TECHNOLOGY</text>
<text x="23.2" y="141.9">TLUV5300</text>
<text x="95.9" y="141.6">Green/red, I</text>
<text x="113.2" y="141.6">&gt; 1 mcd</text>
<text x="159.7" y="141.9">GaAsP on GaP</text>
<text x="84.5" y="155.9">1)</text>
<text x="23.2" y="161.7">PARAMETER</text>
<text x="74.7" y="161.7">TEST CONDITION</text>
<text x="117.5" y="161.7">SYMBOL</text>
<text x="148.9" y="161.7">VALUE</text>
<text x="180.3" y="161.7">UNIT</text>
<text x="23.2" y="166.2">Reverse voltage per diode</text>
<text x="121.8" y="166">V</text>
<text x="152.8" y="166">6</text>
<text x="182.6" y="166">V</text>
<text x="23.2" y="171">DC Forward current per diode</text>
<text x="122.4" y="170.7">I</text>
<text x="152" y="170.7">30</text>
<text x="181.5" y="170.7">mA</text>
<text x="23.2" y="175.7">Surge forward current per diode</text>
<text x="80.5" y="175.5">t</text>
<text x="83.3" y="175.5">≤ 10 μs</text>
<text x="120.8" y="175.5">I</text>
<text x="152.8" y="175.5">1</text>
<text x="182.6" y="175.5">A</text>
<text x="23.2" y="180.5">Power dissipation per diode</text>
<text x="23.2" y="185.2">Total power dissipation</text>
<text x="78.4" y="180.2">T</text>
<text x="78.4" y="185">T</text>
<text x="85.3" y="180.2">≤ 55 °C</text>
<text x="85.3" y="185">≤ 55 °C</text>
<text x="121.3" y="185">P</text>
<text x="121.8" y="180.2">P</text>
<text x="151.2" y="180.2">100</text>
<text x="151.2" y="185">150</text>
<text x="181.1" y="180.2">mW</text>
<text x="181.1" y="185">mW</text>
<text x="23.2" y="190">Junction temperature</text>
<text x="122.4" y="189.7">T</text>
<text x="151.2" y="189.7">100</text>
<text x="182" y="189.7">°C</text>
<text x="23.2" y="194.7">Operating temperature range</text>
<text x="120.5" y="194.5">T</text>
<text x="145.6" y="194.5">- 40 to + 100</text>
<text x="182" y="194.5">°C</text>
<text x="23.2" y="199.5">Storage temperature range</text>
<text x="71.8" y="204">t ≤ 5 s, 2 mm from body</text>
<text x="121.2" y="199.2">T</text>
<text x="121.5" y="204">T</text>
<text x="145.6" y="199.2">- 55 to + 100</text>
<text x="151.2" y="204">260</text>
<text x="182" y="204">°C</text>
<text x="182" y="199.2">°C</text>
<text x="23.2" y="204.2">Soldering temperature</text>
<text x="23.2" y="208.7">Thermal resistance junction/</text>
<text x="120.3" y="208.7">R</text>
<text x="151.2" y="208.7">450</text>
<text x="180.9" y="208.7">K/W</text>
<text x="23.2" y="212.3">ambient per diode</text>
<text x="23.2" y="216.5">Thermal resistance junction/</text>
<text x="23.2" y="220">ambient total</text>
<text x="120.3" y="218">R</text>
<text x="151.2" y="218.2">300</text>
<text x="180.9" y="218.2">K/W</text>
<text x="20.6" y="224.2">Note:</text>
<text x="23.4" y="228.1">T</text>
<text x="30.3" y="228.1">= 25 °C, unless otherwise specified</text>
<text x="20.6" y="265.6">Document Number 83056</text>
<text x="20.6" y="268.8">Rev. 1.7, 21-Sep-07</text>
<text x="177.7" y="265.6">www.vishay.com</text>
<text x="197.1" y="268.8">1</text>
</g>
<g font-size="2.2">
<text x="110.9" y="142.3">V</text>
<text x="123.7" y="166.7">R</text>
<text x="123.2" y="171.4">F</text>
<text x="81.3" y="176.2">p</text>
<text x="121.5" y="176.2">FSM</text>
<text x="80.1" y="180.9">amb</text>
<text x="80.1" y="185.7">amb</text>
<text x="123.2" y="185.7">tot</text>
<text x="123.7" y="180.9">V</text>
<text x="124.1" y="190.4">j</text>
<text x="122.2" y="195.2">amb</text>
<text x="122.9" y="199.9">stg</text>
<text x="122.3" y="209.4">thJA</text>
<text x="123.2" y="204.7">sd</text>
<text x="122.3" y="218.7">thJA</text>
<text x="20.6" y="227">1)</text>
<text x="25.1" y="228.8">amb</text>
</g>
<text font-size="1.5" x="62" y="82.2">19230</text>
</svg>
